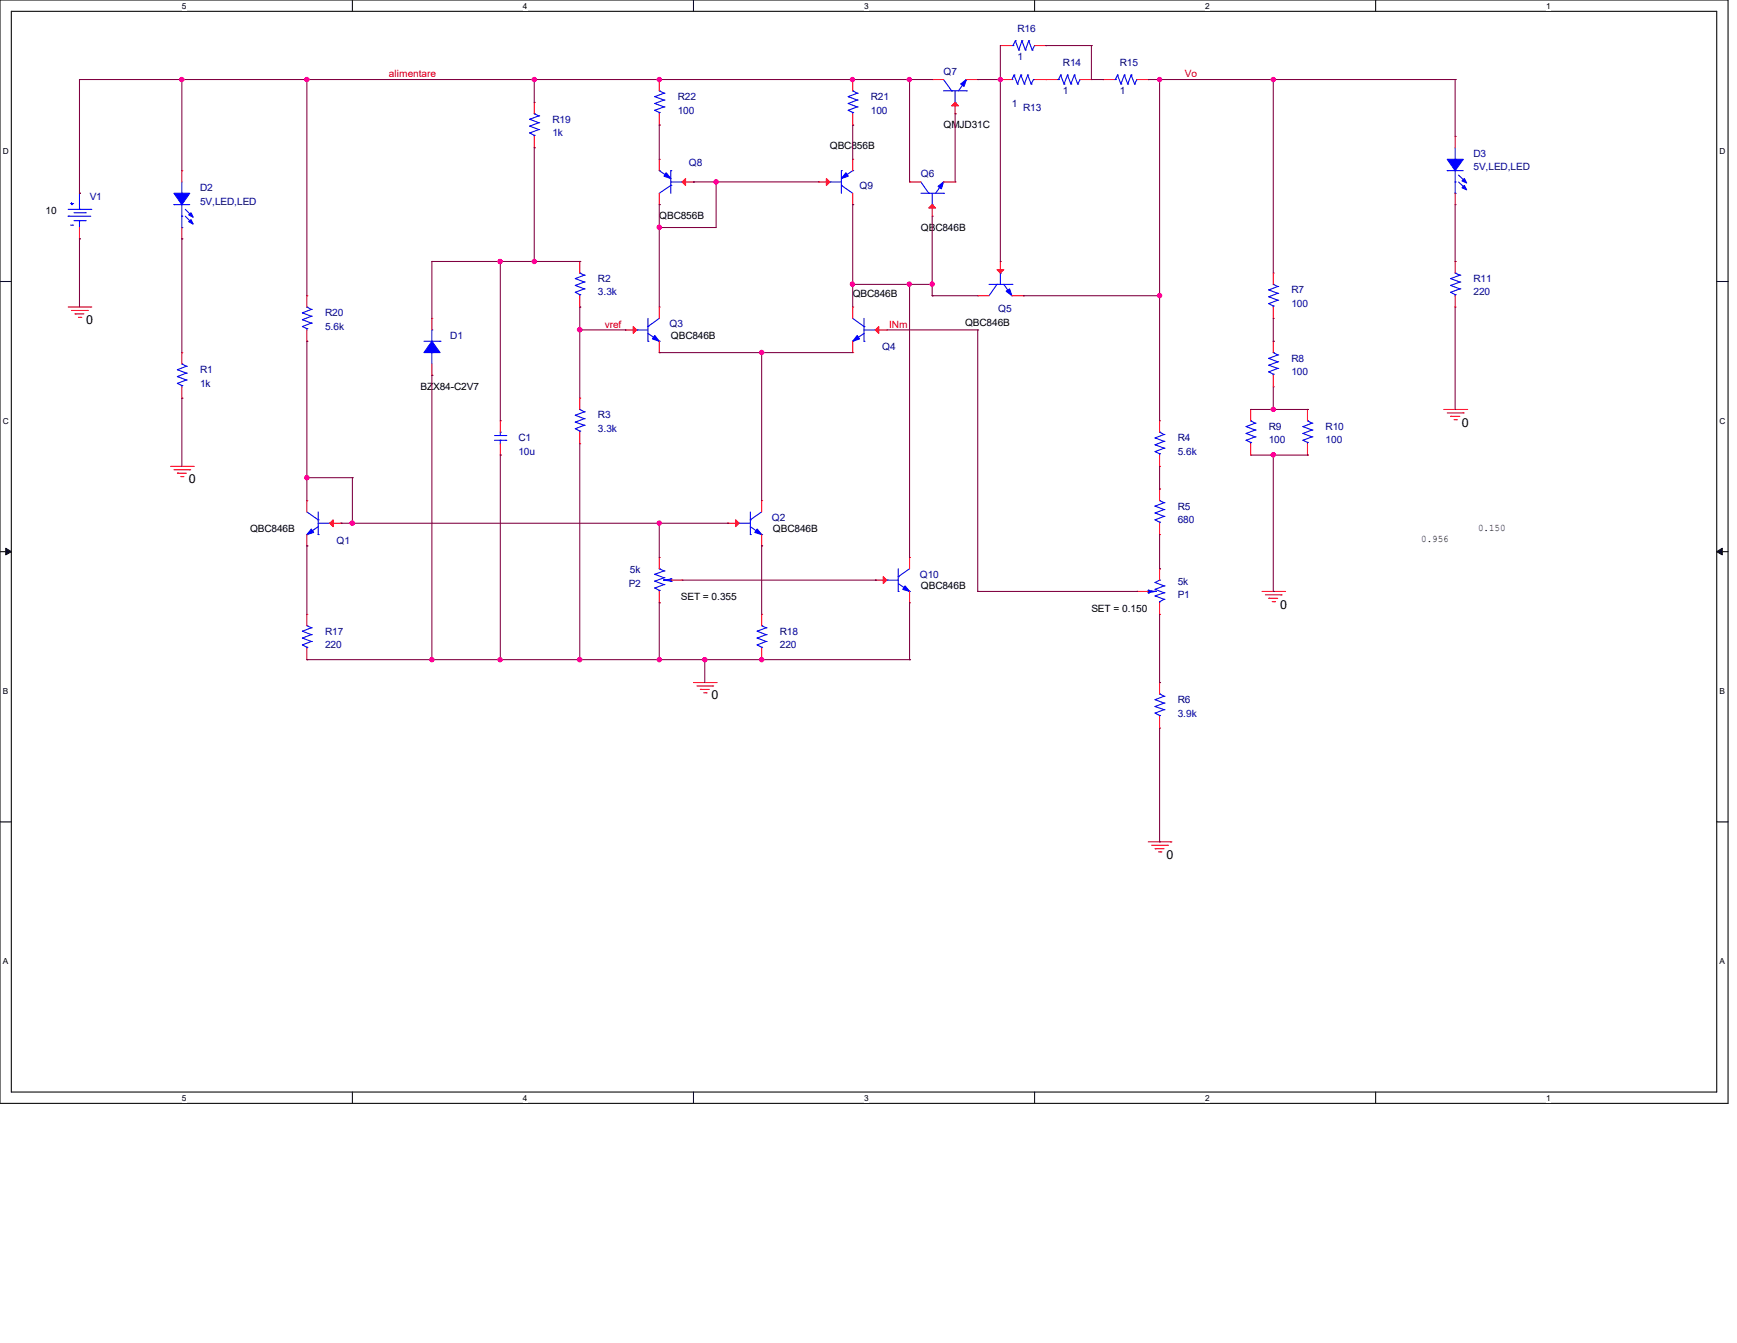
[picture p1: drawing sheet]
<svg xmlns="http://www.w3.org/2000/svg" width="279mm" height="216mm" viewBox="0 0 279 216" stroke-linecap="round" stroke-linejoin="round" font-family="sans-serif">
<path d="M0 0h278v177.4h-278zM1.8 1.8h274.3v173.8h-274.3z" fill="none" stroke="#000" stroke-width=".17"/>
<g fill="#fff">
<path d="M29.3 .2h.7v1.5h-.7z"/>
<path d="M29.3 175.8h.7v1.4h-.7z"/>
</g>
<path d="M56.7 0v1.8M56.7 175.6v1.8" fill="none" stroke="#000" stroke-width=".17"/>
<g fill="#fff">
<path d="M84.1 .2h.7v1.5h-.7z"/>
<path d="M84.1 175.8h.7v1.4h-.7z"/>
</g>
<path d="M111.5 0v1.8M111.5 175.6v1.8" fill="none" stroke="#000" stroke-width=".17"/>
<g fill="#fff">
<path d="M139 .2h.7v1.5h-.7z"/>
<path d="M139 175.8h.7v1.4h-.7z"/>
</g>
<path d="M166.4 0v1.8M166.4 175.6v1.8" fill="none" stroke="#000" stroke-width=".17"/>
<g fill="#fff">
<path d="M193.8 .2h.8v1.5h-.8z"/>
<path d="M193.8 175.8h.8v1.4h-.8z"/>
</g>
<path d="M221.3 0v1.8M221.3 175.6v1.8" fill="none" stroke="#000" stroke-width=".17"/>
<g fill="#fff">
<path d="M248.7 .2h.7v1.5h-.7z"/>
<path d="M248.7 175.8h.7v1.4h-.7z"/>
<path d="M.5 23.5h.9v1.5h-.9z"/>
<path d="M276.6 23.5h.9v1.5h-.9z"/>
<path d="M.5 67h.9v1.5h-.9z"/>
<path d="M276.6 67h.9v1.5h-.9z"/>
</g>
<path d="M0 45.3h1.8M276.1 45.3h1.9" fill="none" stroke="#000" stroke-width=".17"/>
<g fill="#fff">
<path d="M.5 110.4h.8v1.5h-.8z"/>
<path d="M276.6 110.4h.9v1.5h-.9z"/>
</g>
<path d="M0 88.7h1.8M276.1 88.7h1.9" fill="none" stroke="#000" stroke-width=".17"/>
<path d="M.9 88.1l.9 .6-.9 .5zM276.1 88.7l.9-.6v1.1z" fill="#000" stroke="#000" stroke-width=".16"/>
<g fill="#fff">
<path d="M.5 153.8h.8v1.5h-.8z"/>
<path d="M276.6 153.8h.9v1.5h-.9z"/>
</g>
<path d="M0 132.1h1.8M276.1 132.1h1.9" fill="none" stroke="#000" stroke-width=".17"/>
<g fill="none" stroke="#f00" stroke-width=".17">
<path d="M85.9 16.5h.1M85.9 16.5v1.8M106 12.8h.1M106 12.8v1.8M106 18.3v1.8M137.2 12.8h.1M137.2 12.8v1.8M137.2 18.3v1.8M149.9 12.8h.1M149.9 12.8h1.9M153.6 18.3h.1M153.6 16.5v1.8"/>
<path d="M155.4 12.8h1.9M157.3 12.8h.1M160.9 12.8h.1M160.9 7.3h.1M160.9 12.8h1.9M160.9 7.3h1.9M166.4 12.8h3.7M166.4 7.3h1.8M168.2 12.8h.1M168.2 7.3h.1M173.7 12.8h1.9M175.6 12.8h.1"/>
<path d="M177.4 12.8h.1M177.4 12.8h1.8M182.9 12.8h1.8M184.7 12.8h.1M12.8 31.1h.1M12.8 38.4h.1M12.8 36.6v1.8M29.3 27.4h.1M29.3 38.4h.1M29.3 27.4v1.9M29.3 36.6v1.8M85.9 23.7h.1"/>
<path d="M85.9 21.9v1.8M106 25.6h.1M106 32.9h.1M106 20.1h.1M106 25.6v1.8M106 31.1v1.8M109.7 29.3h1.8M111.5 29.3h.1M131.7 29.3h.1M131.7 29.3h1.8M137.2 20.1h.1M137.2 25.6h.1"/>
<path d="M137.2 32.9h.1M137.2 25.6v1.8M137.2 31.1v1.8M146.3 29.3h.1M146.3 29.3h1.8M149.9 34.8h.1M149.9 32.9v1.9M151.8 29.3h1.8M153.6 29.3h.1M234.1 21.9h.1M234.1 32.9h.1M234.1 21.9v1.8"/>
<path d="M234.1 31.1v1.8M11 49.4h3.6M11.5 49.9h2.6M12.1 50.5h.1M12.1 50.5h1.4M12.6 51h.4M13 51h.1M14.1 49.9h.1M14.6 49.4h.1M29.3 56.7h.1M29.3 56.7v1.8M49.4 47.5h.1"/>
<path d="M49.4 54.9h.1M49.4 47.5v1.9M49.4 53v1.9M69.5 51.2h.1M69.5 51.2v1.8M69.5 58.5v1.8M93.3 42h.1M93.3 49.4h.1M93.3 42v1.9M93.3 47.5v1.9M100.6 53h.1M100.6 53h1.8"/>
<path d="M106 56.7h.1M106 49.4h.1M106 49.4v1.8M106 54.9v1.8M137.2 56.7h.1M137.2 49.4h.1M137.2 49.4v1.8M137.2 54.9v1.8M140.8 53h1.8M142.6 53h.1M157.3 47.5h.1M157.3 47.5h1.8"/>
<path d="M160.9 42h.1M160.9 42v1.9M162.8 47.5h1.8M164.6 47.5h.1M204.8 54.9h.1M204.8 43.9h.1M204.8 51.2h.1M204.8 43.9v1.8M204.8 49.4v1.8M204.8 54.9v1.8M234.1 42h.1M234.1 49.4h.1"/>
<path d="M234.1 42v1.9M234.1 47.5v1.9M27.4 75h3.7M28 75.5h2.5M28.5 76.1h.1M28.5 76.1h1.5M29.1 76.6h.3M29.3 64h.1M29.3 62.2v1.8M29.4 76.6h.1M30.5 75.5h.1M31.1 75h.1"/>
<path d="M69.5 60.3h.1M80.5 73.2h.1M80.5 67.6h.1M80.5 67.6v1.9M80.5 71.3v1.9M93.3 64h.1M93.3 71.3h.1M93.3 64v1.8M93.3 69.5v1.8M186.5 78.6h.1M186.5 67.6h.1M186.5 75h.1"/>
<path d="M186.5 67.6v1.9M186.5 73.2v1.8M186.5 78.6v1.9M201.2 65.8h.1M201.2 73.2h.1M201.2 65.8v1.8M201.2 71.3v1.9M204.8 62.2h.1M204.8 60.3v1.9M210.3 65.8h.1M210.3 73.2h.1M210.3 65.8v1.8"/>
<path d="M210.3 71.3v1.9M232.2 65.8h3.7M232.8 66.4h2.6M233.3 66.9h.1M233.3 66.9h1.5M233.9 67.5h.4M234.3 67.5h.1M235.4 66.4h.1M235.9 65.8h.1M49.4 98.8h.1M49.4 87.8h.1M49.4 80.5h.1"/>
<path d="M49.4 80.5v1.8M49.4 85.9v1.9M49.4 98.8v1.8M53 84.1h1.9M54.9 84.1h.1M106 89.6h.1M106 96.9h.1M106 89.6v1.8M106 95.1v1.8M107.9 93.3h1.8M109.7 93.3h.1M117.1 84.1h.1"/>
<path d="M117.1 84.1h1.8M122.5 98.8h.1M122.5 87.8h.1M122.5 80.5h.1M122.5 80.5v1.8M122.5 85.9v1.9M122.5 98.8v1.8M140.8 93.3h.1M140.8 93.3h1.8M146.3 96.9h.1M146.3 89.6h.1M146.3 89.6v1.8"/>
<path d="M146.3 95.1v1.8M182.9 95.1h.1M182.9 95.1h1.8M186.5 91.4h.1M186.5 98.8h.1M186.5 85.9h.1M186.5 84.1v1.8M186.5 91.4v1.9M186.5 96.9v1.9M203 95.1h3.6M203.5 95.6h2.6M204.1 96.2h.1"/>
<path d="M204.1 96.2h1.4M204.6 96.7h.4M205 96.7h.1M206.1 95.6h.1M206.6 95.1h.1M49.4 106h.1M49.4 104.2v1.8M111.5 109.7h3.7M112.1 110.3h2.5M112.6 110.8h.1M112.6 110.8h1.5M113.2 111.4h.4"/>
<path d="M113.6 111.4h.1M114.6 110.3h.1M115.2 109.7h.1M122.5 106h.1M122.5 104.2v1.8M186.5 109.7h.1M186.5 117.1h.1M186.5 109.7v1.8M186.5 115.2v1.9M184.7 135.3h3.6M185.3 135.9h2.5M185.8 136.4h.1"/>
<path d="M185.8 136.4h1.4M186.4 136.9h.3M186.7 136.9h.1M187.8 135.9h.1M188.3 135.3h.1"/>
</g>
<g fill="none" stroke="#00f" stroke-width=".17">
<path d="M85.2 19.2h.1M85.2 19.2l1.5 .5M85.9 18.3h.1M85.9 18.3l.8 .3M86.7 19.7h.1M86.7 18.6h.1M86.7 19.7l-1.5 .6M86.7 18.6l-1.5 .6M105.3 17.7h.1M105.3 16.6h.1M105.3 15.5h.1M105.3 17.7l.7 .4"/>
<path d="M105.3 16.6l1.5 .6M105.3 15.5l1.5 .6M106 14.6h.1M106 18.1h.1M106 18.1v.2M106 14.6l.8 .4M106.8 17.2h.1M106.8 16.1h.1M106.8 15h.1M106.8 17.2l-1.5 .5M106.8 16.1l-1.5 .5M106.8 15l-1.5 .5"/>
<path d="M136.4 17.7h.1M136.4 16.6h.1M136.4 15.5h.1M136.4 17.7l.8 .4M136.4 16.6l1.5 .6M136.4 15.5l1.5 .6M137.2 14.6h.1M137.2 18.1h.1M137.2 14.6l.7 .4M137.2 18.1v.2M137.9 17.2h.1M137.9 16.1h.1"/>
<path d="M137.9 15h.1M137.9 17.2l-1.5 .5M137.9 16.1l-1.5 .5M137.9 15l-1.5 .5M151.8 12.8l1.3 1.8M151.8 14.6h3.6M153.1 14.6h.1M153.6 16.5h.1M153.6 14.6v1.9M155.4 12.8h.1M155.4 14.6h.1M155.4 12.8l-1.2 1.8"/>
<path d="M162.8 12.8h.1M162.8 7.3h.1M162.9 7.3h.1M163.1 12.1h.1M163.1 12.1l.6 1.4M163.1 12.1l-.3 .7M163.3 6.6h.1M163.3 6.6l-.4 .7M163.3 6.6l.6 1.4M163.7 13.5h.1M163.9 8h.1M164.2 12.1h.1"/>
<path d="M164.2 12.1l.6 1.4M164.2 12.1l-.5 1.4M164.4 6.6h.1M164.4 6.6l-.5 1.4M164.4 6.6l.5 1.4M164.8 13.5h.1M164.9 8h.1M165.3 12.1h.1M165.3 12.1l.6 1.4M165.3 12.1l-.5 1.4M165.5 6.6h.1M165.5 6.6l-.6 1.4"/>
<path d="M165.5 6.6l.5 1.4M165.9 13.5h.1M166 8h.1M166.2 12.8h.1M166.2 12.8h.2M166.2 12.8l-.3 .7M166.4 7.3h.1M166.4 7.3l-.4 .7M170.1 12.8h.2M170.3 12.8h.1M170.6 12.1h.1M170.6 12.1l-.3 .7"/>
<path d="M170.6 12.1l.6 1.4M171.2 13.5h.1M171.7 12.1h.1M171.7 12.1l-.5 1.4M171.7 12.1l.6 1.4M172.3 13.5h.1M172.8 12.1h.1M172.8 12.1l-.5 1.4M172.8 12.1l.6 1.4M173.4 13.5h.1M173.7 12.8h.1M173.7 12.8l-.3 .7"/>
<path d="M179.2 12.8h.2M179.4 12.8h.1M179.7 12.1h.1M179.7 12.1l-.3 .7M179.7 12.1l.6 1.4M180.3 13.5h.1M180.8 12.1h.1M180.8 12.1l-.5 1.4M180.8 12.1l.6 1.4M181.4 13.5h.1M181.9 12.1h.1M181.9 12.1l-.5 1.4"/>
<path d="M181.9 12.1l.6 1.4M182.5 13.5h.1M182.9 12.8h.1M182.9 12.8l-.4 .7M11 34.8h.1M11 34.8h3.6M11 33.7h3.6M11.3 32.7h.4M11.3 36.2h.4M11.5 32.9h.1M11.5 32.6v.3M11.7 32.7h.1"/>
<path d="M11.7 36.2h.1M11.9 34.2h1.8M11.9 35.5h1.8M12.8 33.7h.1M12.8 35.5h.1M12.8 31.1h.1M12.8 31.1v2.6M12.8 35.5v1.1M13.7 34.2h.1M13.7 35.5h.1M14.6 33.7h.1M28 32.9h.1"/>
<path d="M28 32.9h2.5M29.3 31.1h.1M29.3 34.8h.1M29.3 36.6h.1M29.3 29.3v1.8M29.3 32.9v3.7M29.8 33.7l.7 .7M29.8 34.8l.7 .7M30.5 34.4h.1M30.5 35.5h.1M85.2 21.4h.1M85.2 20.3h.1"/>
<path d="M85.2 21.4l.7 .4M85.2 20.3l1.5 .5M85.9 21.8h.1M85.9 21.8v.1M86.7 20.8h.1M86.7 20.8l-1.5 .6M106 27.4h.1M106 27.4l1.9 1.3M107.9 29.8h.1M107.9 27.4h.1M107.9 27.4v3.7M107.9 29.8l-1.9 1.3"/>
<path d="M107.9 29.3h1.8M109.7 29.3h.1M133.5 29.3h.1M133.5 29.3h1.8M135.3 29.8h.1M135.3 27.4h.1M135.3 29.8l1.9 1.3M135.3 27.4v3.7M137.2 27.4h.1M137.2 27.4l-1.9 1.3M148.1 29.3l1.3 1.8M148.1 31.1h3.7"/>
<path d="M149.4 31.1h.1M149.9 32.9h.1M149.9 31.1v1.8M151.8 29.3h.1M151.8 31.1h.1M151.8 29.3l-1.3 1.8M232.8 27.4h.1M232.8 27.4h2.6M234.1 25.6h.1M234.1 29.3h.1M234.1 31.1h.1M234.1 23.7v1.9"/>
<path d="M234.1 27.4v3.7M234.6 28.2l.8 .7M234.6 29.3l.8 .7M235.4 28.9h.1M235.4 30h.1M28.5 59.4h.1M28.5 59.4l1.5 .6M29.3 58.5h.1M29.3 58.5l.7 .4M30 60h.1M30 58.9h.1M30 60l-1.5 .5"/>
<path d="M30 58.9l-1.5 .5M48.6 52.5h.1M48.6 51.4h.1M48.6 50.3h.1M48.6 52.5l.8 .3M48.6 51.4l1.5 .5M48.6 50.3l1.5 .5M49.4 49.4h.1M49.4 52.8h.1M49.4 52.8v.2M49.4 49.4l.7 .3M50.1 51.9h.1"/>
<path d="M50.1 50.8h.1M50.1 49.7h.1M50.1 51.9l-1.5 .6M50.1 50.8l-1.5 .6M50.1 49.7l-1.5 .6M68.2 54.9h2.6M69.5 56.7h.1M69.5 53h.1M69.5 53v1.9M69.5 56.7v1.8M70.8 54.9h.1M92.5 47h.1"/>
<path d="M92.5 45.9h.1M92.5 44.8h.1M92.5 47l.8 .4M92.5 45.9l1.5 .5M92.5 44.8l1.5 .5M93.3 43.9h.1M93.3 47.4h.1M93.3 47.4v.1M93.3 43.9l.7 .3M94 46.4h.1M94 45.3h.1M94 44.2h.1"/>
<path d="M94 46.4l-1.5 .6M94 45.3l-1.5 .6M94 44.2l-1.5 .6M102.4 53h.1M102.4 53h1.8M104.2 52.5h.1M104.2 54.9h.1M104.2 53.6l1.8 1.3M104.2 51.2v3.7M106 54.9h.1M106 51.2l-1.8 1.3M137.2 54.9h.1"/>
<path d="M137.2 51.2l1.8 1.3M139 52.5h.1M139 54.9h.1M139 53h1.8M139 53.6l-1.8 1.3M139 51.2v3.7M140.8 53h.1M159.1 45.7h3.7M160.4 45.7h.1M160.4 45.7l-1.3 1.8M160.9 43.9h.1M160.9 43.9v1.8"/>
<path d="M161.5 45.7l1.3 1.8M162.8 47.5h.1M162.8 45.7h.1M204.1 59.8h.1M204.1 58.7h.1M204.1 57.6h.1M204.1 48.8h.1M204.1 47.7h.1M204.1 46.6h.1M204.1 59.8l.7 .4M204.1 58.7l1.4 .5M204.1 57.6l1.4 .6"/>
<path d="M204.1 48.8l.7 .4M204.1 47.7l1.4 .6M204.1 46.6l1.4 .6M204.8 56.7h.1M204.8 45.7h.1M204.8 49.2h.1M204.8 56.7l.7 .4M204.8 49.2v.2M204.8 45.7l.7 .4M205.5 59.2h.1M205.5 58.2h.1M205.5 57.1h.1"/>
<path d="M205.5 48.3h.1M205.5 47.2h.1M205.5 46.1h.1M205.5 59.2l-1.4 .6M205.5 58.2l-1.4 .5M205.5 57.1l-1.4 .5M205.5 48.3l-1.4 .5M205.5 47.2l-1.4 .5M205.5 46.1l-1.4 .5M233.3 47h.1M233.3 45.9h.1M233.3 44.8h.1"/>
<path d="M233.3 47l.8 .4M233.3 45.9l1.5 .5M233.3 44.8l1.5 .5M234.1 43.9h.1M234.1 47.4h.1M234.1 43.9l.7 .3M234.1 47.4v.1M234.8 46.4h.1M234.8 45.3h.1M234.8 44.2h.1M234.8 46.4l-1.5 .6M234.8 45.3l-1.5 .6"/>
<path d="M234.8 44.2l-1.5 .6M28.5 61.6h.1M28.5 60.5h.1M28.5 61.6l.8 .4M28.5 60.5l1.5 .6M29.3 62h.1M29.3 62v.2M30 61.1h.1M30 61.1l-1.5 .5M79.5 70.8h1.9M79.5 70h1.9M80.5 69.5h.1"/>
<path d="M80.5 70.8h.1M80.5 69.5v.5M80.5 70.8v.5M81.4 70.8h.1M81.4 70h.1M92.5 68.9h.1M92.5 67.9h.1M92.5 66.8h.1M92.5 68.9l.8 .4M92.5 67.9l1.5 .5M92.5 66.8l1.5 .5M93.3 65.8h.1"/>
<path d="M93.3 69.3h.1M93.3 65.8l.7 .4M93.3 69.3v.2M94 68.4h.1M94 67.3h.1M94 66.2h.1M94 68.4l-1.5 .5M94 67.3l-1.5 .6M94 66.2l-1.5 .6M185.8 72.6h.1M185.8 71.5h.1M185.8 70.4h.1"/>
<path d="M185.8 72.6l.7 .3M185.8 71.5l1.4 .6M185.8 70.4l1.4 .6M186.5 69.5h.1M186.5 72.9h.1M186.5 72.9v.3M186.5 69.5l.7 .3M187.2 72.1h.1M187.2 71h.1M187.2 69.8h.1M187.2 72.1l-1.4 .5M187.2 71l-1.4 .5"/>
<path d="M187.2 69.8l-1.4 .6M200.4 70.8h.1M200.4 69.7h.1M200.4 68.6h.1M200.4 70.8l.8 .3M200.4 69.7l1.5 .5M200.4 68.6l1.5 .5M201.2 67.6h.1M201.2 71.1h.1M201.2 67.6l.7 .4M201.2 71.1v.2M201.9 70.2h.1"/>
<path d="M201.9 69.1h.1M201.9 68h.1M201.9 70.2l-1.5 .6M201.9 69.1l-1.5 .6M201.9 68l-1.5 .6M204.8 60.2h.1M204.8 60.2v.1M209.6 70.8h.1M209.6 69.7h.1M209.6 68.6h.1M209.6 70.8l.7 .3M209.6 69.7l1.4 .5"/>
<path d="M209.6 68.6l1.4 .5M210.3 67.6h.1M210.3 71.1h.1M210.3 67.6l.7 .4M210.3 71.1v.2M211 70.2h.1M211 69.1h.1M211 68h.1M211 70.2l-1.4 .6M211 69.1l-1.4 .6M211 68l-1.4 .6M49.4 85.9h.1"/>
<path d="M49.4 82.3l1.8 1.3M51.2 83.6h.1M51.2 85.9h.1M51.2 84.7l-1.8 1.2M51.2 82.3v3.6M51.2 84.1h1.8M53 84.1h.1M105.3 92.3h.1M105.3 93.4h.1M105.3 94.5h.1M105.3 92.3l1.5 .6M105.3 93.4l1.5 .6"/>
<path d="M105.3 94.5l.7 .4M106 91.4h.1M106 94.9h.1M106 91.4l.8 .4M106 94.9v.2M106.8 94h.1M106.8 92.9h.1M106.8 91.8h.1M106.8 93.3h.1M106.8 94l-1.5 .5M106.8 92.9l-1.5 .5M106.8 91.8l-1.5 .5"/>
<path d="M106.8 93.3l1.1 .1M106.8 93.3h1.1M107.9 93.4h.1M107.9 93.1h.1M107.9 93.1l-1.1 .2M107.9 93.1v.3M118.9 84.1h.1M118.9 84.1h1.8M120.7 83.6h.1M120.7 85.9h.1M120.7 84.7l1.8 1.2M120.7 82.3v3.6"/>
<path d="M122.5 85.9h.1M122.5 82.3l-1.8 1.3M142.6 93.3h.1M142.6 93.3h1.9M144.5 92.7h.1M144.5 95.1h.1M144.5 93.8l1.8 1.3M144.5 91.4v3.7M146.3 95.1h.1M146.3 91.4l-1.8 1.3M184.7 95.3h.1M184.7 94.9h.1"/>
<path d="M184.7 94.9l1.1 .2M184.7 94.9v.4M184.7 95.1h1.1M185.8 95.8h.1M185.8 94.7h.1M185.8 93.6h.1M185.8 95.1h.1M185.8 83.6h.1M185.8 82.5h.1M185.8 81.4h.1M185.8 95.8l1.4 .6M185.8 94.7l1.4 .6"/>
<path d="M185.8 93.6l1.4 .6M185.8 95.1l-1.1 .2M185.8 83.6l.7 .3M185.8 82.5l1.4 .5M185.8 81.4l1.4 .5M186.5 93.3h.1M186.5 96.7h.1M186.5 80.5h.1M186.5 83.9h.1M186.5 93.3l-.7 .3M186.5 83.9v.2M186.5 96.7v.2"/>
<path d="M186.5 80.5l.7 .3M187.2 94.2h.1M187.2 95.3h.1M187.2 96.4h.1M187.2 83h.1M187.2 81.9h.1M187.2 80.8h.1M187.2 94.2l-1.4 .5M187.2 95.3l-1.4 .5M187.2 96.4l-.7 .3M187.2 83l-1.4 .6M187.2 81.9l-1.4 .6"/>
<path d="M187.2 80.8l-1.4 .6M48.6 103.7h.1M48.6 102.6h.1M48.6 101.5h.1M48.6 103.7l.8 .4M48.6 102.6l1.5 .5M48.6 101.5l1.5 .5M49.4 100.6h.1M49.4 104.1h.1M49.4 100.6l.7 .3M49.4 104.1v.1M50.1 103.1h.1"/>
<path d="M50.1 102h.1M50.1 100.9h.1M50.1 103.1l-1.5 .6M50.1 102l-1.5 .6M50.1 100.9l-1.5 .6M121.8 103.7h.1M121.8 102.6h.1M121.8 101.5h.1M121.8 103.7l.7 .4M121.8 102.6l1.4 .5M121.8 101.5l1.4 .5M122.5 100.6h.1"/>
<path d="M122.5 104.1h.1M122.5 100.6l.7 .3M122.5 104.1v.1M123.2 103.1h.1M123.2 102h.1M123.2 100.9h.1M123.2 103.1l-1.4 .6M123.2 102l-1.4 .6M123.2 100.9l-1.4 .6M185.8 114.6h.1M185.8 113.6h.1M185.8 112.5h.1"/>
<path d="M185.8 114.6l.7 .4M185.8 113.6l1.4 .5M185.8 112.5l1.4 .5M186.5 111.5h.1M186.5 115h.1M186.5 115v.2M186.5 111.5l.7 .4M187.2 114.1h.1M187.2 113h.1M187.2 111.9h.1M187.2 114.1l-1.4 .5M187.2 113l-1.4 .6"/>
<path d="M187.2 111.9l-1.4 .6"/>
</g>
<g fill="#00f" stroke="#00f" stroke-width=".17">
<path d="M107.1 27.8l.8 .9-1.1-.4z"/>
<path d="M105.3 53.9l.7 1-1.1-.4z"/>
<path d="M145.6 94.2l.7 .9-1.1-.4z"/>
<path d="M150.9 30l.9-.7-.4 1.1z"/>
<path d="M50.1 85l.4 .6-1.1 .3z"/>
<path d="M137.9 53.9l.4 .6-1.1 .4z"/>
<path d="M161.8 46.8l.6-.4 .4 1.1z"/>
<path d="M121.8 85l.7 .9-1.1-.3z"/>
<path d="M154.5 13.5l.9-.7-.3 1.1z"/>
<path d="M136.1 27.8l.3 .5-1.1 .4z"/>
<path d="M28 31.1h2.5l-1.2 1.8z" fill-rule="evenodd"/>
<path d="M30.4 34.5l.3-.3 .4 .7z" fill-rule="evenodd"/>
<path d="M30.4 35.6l.3-.3 .4 .7z" fill-rule="evenodd"/>
<path d="M69.5 54.9l1.3 1.8h-2.6z" fill-rule="evenodd"/>
<path d="M232.8 25.6h2.6l-1.3 1.8z" fill-rule="evenodd"/>
<path d="M235.2 29.1l.3-.4 .4 .7z" fill-rule="evenodd"/>
<path d="M235.2 30.2l.3-.4 .4 .7z" fill-rule="evenodd"/>
</g>
<g fill="#f00" stroke="#f00" stroke-width=".17">
<path d="M110.3 28.7v1.1l-.6-.5z"/>
<path d="M101.9 52.5l.5 .5-.5 .6z"/>
<path d="M142.1 92.7l.5 .6-.5 .5z"/>
<path d="M149.9 32.9l.6 .5h-1.1z"/>
<path d="M53.6 83.6v1.1l-.6-.6z"/>
<path d="M140.8 53l.6-.5v1.1z"/>
<path d="M160.4 43.3h1.1l-.6 .6z"/>
<path d="M118.3 83.6l.6 .5-.6 .6z"/>
<path d="M153.1 17l.5-.5 .6 .5z"/>
<path d="M132.9 28.7l.6 .6-.6 .5z"/>
</g>
<g fill="none" stroke="#800040" stroke-width=".17">
<path d="M12.8 12.8h.1M12.8 12.8v18.3M12.8 12.8h137.1M29.3 12.8h.1M29.3 12.8v14.6M49.4 12.8h.1M49.4 12.8v34.7M85.9 12.8h.1M85.9 12.8v3.7M106 12.8h.1M137.2 12.8h.1M146.3 12.8h.1"/>
<path d="M146.3 12.8v16.5M153.6 18.3h.1M153.6 18.3v11M157.3 12.8h3.6M160.9 12.8h.1M160.9 7.3v34.7M168.2 7.3h.1M168.2 7.3h7.4M175.6 7.3h.1M175.6 7.3v5.5h1.8M177.4 12.8h.1M184.7 12.8h.1"/>
<path d="M184.7 12.8h49.4M186.5 12.8v54.8M204.8 12.8h.1M204.8 12.8v31.1M234.1 12.8h.1M234.1 12.8v9.1M12.8 31.1h.1M12.8 38.4h.1M12.8 38.4v11M29.3 38.4h.1M29.3 38.4v18.3M85.9 23.7h.1"/>
<path d="M85.9 23.7v18.3M106 20.1h.1M106 32.9h.1M106 36.6h.1M106 20.1v5.5M106 32.9v16.5M111.5 29.3h.1M111.5 29.3h20.2M115.2 29.3h.1M115.2 29.3v7.3h-9.2M137.2 20.1h.1M137.2 32.9h.1"/>
<path d="M137.2 20.1v5.5M137.2 32.9v16.5M149.9 34.8v12.7M234.1 32.9v9.1M49.4 54.9h.1M49.4 54.9v25.6M69.5 42h.1M69.5 42v9.2M69.5 42h23.8M80.5 42h.1M80.5 42v25.6M85.9 42h.1"/>
<path d="M93.3 42h.1M93.3 49.4h.1M93.3 53h.1M93.3 49.4v14.6M93.3 53h7.3M100.6 53h.1M106 56.7h.1M106 56.7h31.2M122.5 56.7h.1M122.5 56.7v23.8M137.2 45.7h.1M137.2 45.7h12.7"/>
<path d="M142.6 53h14.7M146.3 45.7h.1M146.3 45.7v43.9M149.9 45.7h.1M149.9 47.5h.1M149.9 47.5h7.4M157.3 53h.1M157.3 53v42.1M164.6 47.5h.1M164.6 47.5h21.9M186.5 47.5h.1M204.8 54.9h.1"/>
<path d="M204.8 51.2v3.7M234.1 42h.1M234.1 49.4v16.4M29.3 64h.1M29.3 64v11M49.4 76.8h.1M49.4 76.8h7.3M56.7 76.8h.1M56.7 76.8v7.3M69.5 60.3h.1M69.5 60.3v45.7M80.5 73.2h.1"/>
<path d="M80.5 73.2v32.8M93.3 71.3v34.7M186.5 78.6h.1M186.5 75v3.6M201.2 65.8h9.1M201.2 73.2h9.1M204.8 65.8h.1M204.8 73.2h.1M204.8 62.2v3.6M204.8 73.2v21.9M210.3 65.8h.1M210.3 73.2h.1"/>
<path d="M234.1 65.8h.1M49.4 87.8h.1M49.4 87.8v11M54.9 84.1h.1M54.9 84.1h62.2M106 84.1h.1M106 96.9h.1M106 84.1v5.5M106 96.9v9.1M109.7 93.3h31.1M117.1 84.1h.1M122.5 87.8h.1"/>
<path d="M122.5 87.8v11M140.8 93.3h.1M146.3 96.9v9.1M157.3 95.1h.1M157.3 95.1h25.6M182.9 95.1h.1M186.5 91.4h.1M186.5 85.9v5.5M186.5 98.8v10.9M204.8 95.1h.1M49.4 106h.1M49.4 106h96.9"/>
<path d="M69.5 106h.1M80.5 106h.1M93.3 106h.1M113.4 106h.1M113.4 106v3.7M122.5 106h.1M146.3 106h.1M186.5 109.7h.1M186.5 117.1v18.2M186.5 135.3h.1"/>
</g>
<g fill="#f0f" stroke="#f0f" stroke-width=".17">
<circle cx="29.2" cy="12.8" r=".35"/>
<circle cx="85.9" cy="12.8" r=".34"/>
<circle cx="49.4" cy="12.8" r=".34"/>
<circle cx="106" cy="12.8" r=".34"/>
<circle cx="160.9" cy="12.8" r=".34"/>
<circle cx="186.5" cy="12.8" r=".34"/>
<circle cx="186.5" cy="47.5" r=".34"/>
<circle cx="204.8" cy="12.8" r=".34"/>
<circle cx="85.9" cy="42" r=".34"/>
<circle cx="115.2" cy="29.2" r=".34"/>
<circle cx="106" cy="36.5" r=".34"/>
<circle cx="80.4" cy="42" r=".34"/>
<circle cx="137.1" cy="45.7" r=".34"/>
<circle cx="146.3" cy="45.7" r=".34"/>
<circle cx="149.9" cy="45.7" r=".34"/>
<circle cx="93.2" cy="53" r=".35"/>
<circle cx="49.4" cy="76.8" r=".34"/>
<circle cx="122.5" cy="56.7" r=".34"/>
<circle cx="69.5" cy="106" r=".34"/>
<circle cx="204.8" cy="65.8" r=".34"/>
<circle cx="93.2" cy="106" r=".35"/>
<circle cx="80.4" cy="106" r=".34"/>
<circle cx="204.8" cy="73.1" r=".34"/>
<circle cx="56.7" cy="84.1" r=".35"/>
<circle cx="106" cy="84.1" r=".34"/>
<circle cx="106" cy="106" r=".34"/>
<circle cx="113.4" cy="106" r=".34"/>
<circle cx="122.5" cy="106" r=".34"/>
<circle cx="137.1" cy="12.8" r=".34"/>
<circle cx="146.3" cy="12.8" r=".34"/>
</g>
<g font-size="2">
<text x="13.9" y="52.1">0</text>
<text x="235.2" y="68.6">0</text>
<text x="30.4" y="77.7">0</text>
<text x="205.9" y="97.8">0</text>
<text x="114.5" y="112.4">0</text>
<text x="187.6" y="138">0</text>
</g>
<g font-size="1.6" fill="#000080">
<text x="163.7" y="5.1">R16</text>
<text x="163.7" y="9.7">1</text>
<text x="171" y="10.6">R14</text>
<text x="180.1" y="10.6">R15</text>
<text x="109" y="16">R22</text>
<text x="140.1" y="16">R21</text>
<text x="151.8" y="12">Q7</text>
<text x="162.8" y="17.1">1</text>
<text x="164.6" y="17.9">R13</text>
<text x="171" y="15.2">1</text>
<text x="180.1" y="15.2">1</text>
<text x="88.9" y="19.7">R19</text>
<text x="88.9" y="21.9">1k</text>
<text x="109" y="18.2">100</text>
<text x="140.1" y="18.2">100</text>
<text x="110.8" y="26.7">Q8</text>
<text x="148.1" y="28.5">Q6</text>
<text x="237" y="25.2">D3</text>
<text x="237" y="27.4">5V,LED,LED</text>
<text x="14.4" y="32.2">V1</text>
<text x="32.2" y="30.7">D2</text>
<text x="32.2" y="32.9">5V,LED,LED</text>
<text x="138.3" y="30.3">Q9</text>
<text x="96.2" y="45.3">R2</text>
<text x="96.2" y="47.5">3.3k</text>
<text x="207.7" y="47.2">R7</text>
<text x="237" y="45.3">R11</text>
<text x="237" y="47.5">220</text>
<text x="52.3" y="50.8">R20</text>
<text x="52.3" y="53">5.6k</text>
<text x="107.7" y="52.6">Q3</text>
<text x="160.6" y="50.1">Q5</text>
<text x="207.7" y="49.4">100</text>
<text x="32.2" y="59.9">R1</text>
<text x="72.4" y="54.5">D1</text>
<text x="141.9" y="56.3">Q4</text>
<text x="207.7" y="58.1">R8</text>
<text x="32.2" y="62.1">1k</text>
<text x="207.7" y="60.3">100</text>
<text x="83.4" y="70.9">C1</text>
<text x="96.2" y="67.3">R3</text>
<text x="96.2" y="69.5">3.3k</text>
<text x="189.4" y="70.9">R4</text>
<text x="204.1" y="69.1">R9</text>
<text x="204.1" y="71.3">100</text>
<text x="213.2" y="69.1">R10</text>
<text x="213.2" y="71.3">100</text>
<text x="83.4" y="73.1">10u</text>
<text x="189.4" y="73.1">5.6k</text>
<text x="124.2" y="83.7">Q2</text>
<text x="189.4" y="81.9">R5</text>
<text x="54.1" y="87.4">Q1</text>
<text x="189.4" y="84.1">680</text>
<text x="101.1" y="94.3">P2</text>
<text x="101.3" y="92.2">5k</text>
<text x="148" y="92.9">Q10</text>
<text x="189.4" y="94">5k</text>
<text x="189.4" y="96.2">P1</text>
<text x="52.3" y="102">R17</text>
<text x="52.3" y="104.2">220</text>
<text x="125.4" y="102">R18</text>
<text x="125.4" y="104.2">220</text>
<text x="189.4" y="113">R6</text>
<text x="189.4" y="115.2">3.9k</text>
</g>
<g font-size="1.6" fill="#f00">
<text x="62.6" y="12.4">alimentare</text>
<text x="190.6" y="12.4">Vo</text>
<text x="97.3" y="52.7">vref</text>
<text x="143" y="52.7">INm</text>
</g>
<g font-size="1.6">
<text x="133.5" y="23.9">QBC856B</text>
<text x="151.8" y="20.6">QMJD31C</text>
<text x="7.3" y="34.3">10</text>
<text x="106" y="35.3">QBC856B</text>
<text x="148.1" y="37.1">QBC846B</text>
<text x="137.2" y="47.7">QBC846B</text>
<text x="155.2" y="52.5">QBC846B</text>
<text x="107.9" y="54.5">QBC846B</text>
<text x="67.6" y="62.7">BZX84-C2V7</text>
<text x="40.2" y="85.6">QBC846B</text>
<text x="124.3" y="85.6">QBC846B</text>
<text x="228.6" y="87.2">0.956</text>
<text x="237.7" y="85.4">0.150</text>
<text x="148.1" y="94.7">QBC846B</text>
<text x="109.5" y="96.5">SET = 0.355</text>
<text x="175.6" y="98.3">SET = 0.150</text>
</g>
<g font-size="1.3">
<text x="29.3" y="1.4">5</text>
<text x="84.1" y="1.4">4</text>
<text x="139" y="1.4">3</text>
<text x="193.8" y="1.4">2</text>
<text x="248.7" y="1.4">1</text>
<text x=".5" y="24.7">D</text>
<text x="276.6" y="24.7">D</text>
<text x=".5" y="68.2">C</text>
<text x="276.6" y="68.2">C</text>
<text x=".5" y="111.6">B</text>
<text x="276.6" y="111.6">B</text>
<text x=".5" y="155">A</text>
<text x="276.6" y="155">A</text>
<text x="29.3" y="177">5</text>
<text x="84.1" y="177">4</text>
<text x="139" y="177">3</text>
<text x="193.8" y="177">2</text>
<text x="248.7" y="177">1</text>
</g>
</svg>
